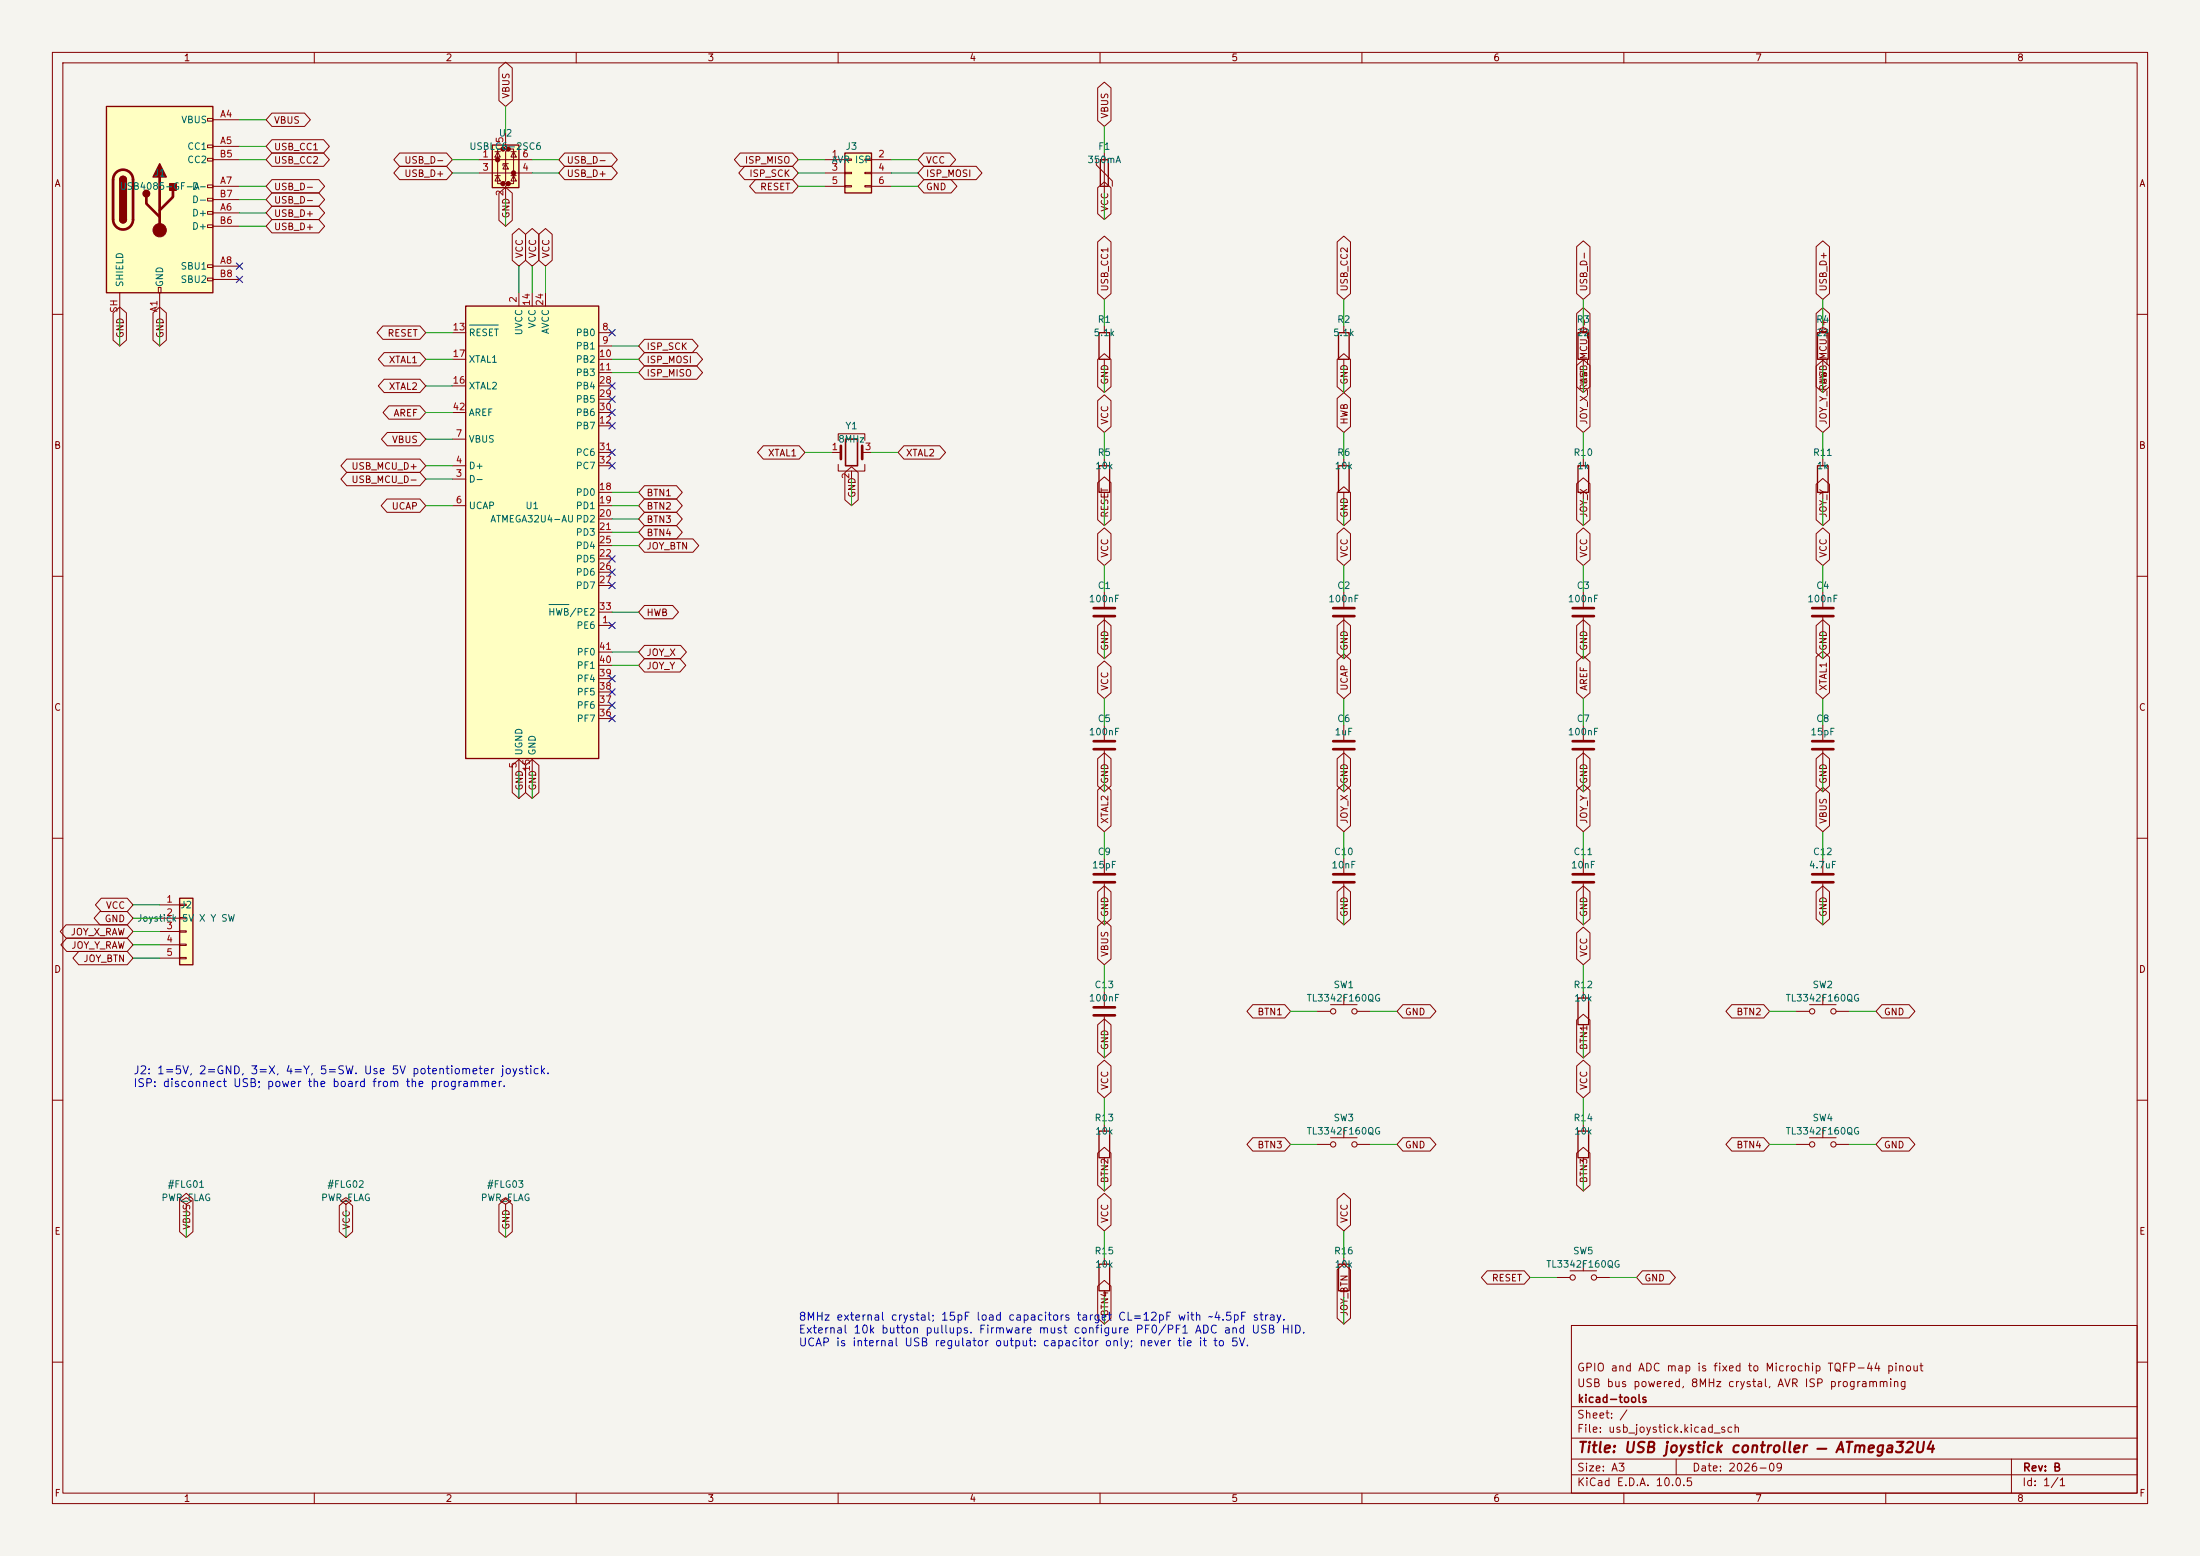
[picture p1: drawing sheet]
<svg xmlns="http://www.w3.org/2000/svg" width="420mm" height="297mm" viewBox="0 0 420 297" stroke-linecap="round" stroke-linejoin="round" font-family="sans-serif">
<path d="M0 0h420v297h-420z" fill="#f5f4ef" stroke="#f5f4ef" stroke-width=".19"/>
<g fill="none" stroke="#840000" stroke-width=".19">
<path d="M10 10h400v277h-400zM12 12h396v273h-396zM60 10v2M110 10v2M160 10v2M210 10v2M260 10v2M310 10v2M360 10v2M209.3 30.5v1l3 3v1.1M210.8 29.2v7.6M10 60h2"/>
<path d="M302.3 62.2v1.3M302.3 68.6v1.3M408 60h2M348 87.6v1.3M348 94v1.3M10 110h2M302.3 113v2.8M302.3 117.9v2.8M408 110h2M10 160h2M408 160h2M10 210h2"/>
<path d="M408 210h2M300 253h108v32h-108zM10 260h2M300 278.5h108M300 274.5h108M300 268.5h108M320 278.5v3M384 278.5v6.5M408 260h2M60 285v2M110 285v2M160 285v2"/>
<path d="M210 285v2M260 285v2M300 281.5h108M310 285v2M360 285v2"/>
</g>
<path d="M210.1 30.5h1.5v5.1h-1.5zM301.2 63.5h2.1v5.1h-2.1zM347 88.9h2v5.1h-2z" fill="none" stroke="#840000" stroke-width=".25"/>
<path d="M300.2 116.1h4.1M300.2 117.6h4.1" fill="none" stroke="#840000" stroke-width=".51"/>
<path d="M88.9 58.4h25.4v86.4h-25.4z" fill="#ffffc2"/>
<path d="M88.9 58.4h25.4v86.4h-25.4zM301.2 88.9h2.1v5.1h-2.1z" fill="none" stroke="#840000" stroke-width=".25"/>
<g fill="none" stroke="#840000" stroke-width=".19">
<path d="M99.1 55.9v2.5M101.6 55.9v2.5M104.1 55.9v2.5M86.4 63.5h2.5M86.4 68.6h2.5M86.4 73.7h2.5M86.4 78.7h2.5M114.3 63.5h2.5M114.3 66h2.5M114.3 68.6h2.5M114.3 71.1h2.5M114.3 73.7h2.5"/>
<path d="M114.3 76.2h2.5M114.3 78.7h2.5M86.4 91.4h2.5M86.4 88.9h2.5M86.4 96.5h2.5M86.4 83.8h2.5M114.3 88.9h2.5M114.3 96.5h2.5M114.3 81.3h2.5M114.3 94h2.5M114.3 99.1h2.5M114.3 86.4h2.5"/>
<path d="M302.3 87.6v1.3M302.3 94v1.3M114.3 119.4h2.5M114.3 101.6h2.5M114.3 106.7h2.5M114.3 104.1h2.5M114.3 109.2h2.5M114.3 111.8h2.5M114.3 116.8h2.5M114.3 137.2h2.5M114.3 134.6h2.5M114.3 132.1h2.5"/>
<path d="M114.3 129.5h2.5M114.3 127h2.5M114.3 124.5h2.5M99.1 144.8v2.5M101.6 144.8v2.5"/>
</g>
<path d="M89.6 62.1h5.5M104.8 115.4h3.8" fill="none" stroke="#006464" stroke-width=".19"/>
<path d="M161.3 29.2h5.1v7.6h-5.1z" fill="#ffffc2"/>
<path d="M161.3 29.2h5.1v7.6h-5.1zM347 63.5h2v5.1h-2z" fill="none" stroke="#840000" stroke-width=".25"/>
<g fill="none" stroke="#840000" stroke-width=".19">
<path d="M157.5 30.5h3.8M157.5 33h3.8M157.5 35.6h3.8M161.3 30.4h1.3v.2h-1.3zM161.3 32.9h1.3v.2h-1.3zM161.3 35.4h1.3v.3h-1.3zM165.1 30.4h1.3v.2h-1.3zM165.1 32.9h1.3v.2h-1.3zM165.1 35.4h1.3v.3h-1.3zM166.4 30.5h3.8M166.4 33h3.8M166.4 35.6h3.8"/>
<path d="M348 62.2v1.3M348 68.6v1.3M348 113v2.8M348 117.9v2.8M348 138.4v2.8M348 143.3v2.8M302.3 163.8v2.8M302.3 168.7v2.8"/>
</g>
<path d="M345.9 116.1h4.1M345.9 117.6h4.1M345.9 141.5h4.1M345.9 143h4.1M300.2 166.9h4.1M300.2 168.4h4.1" fill="none" stroke="#840000" stroke-width=".51"/>
<path d="M34.3 171.5h2.5v12.7h-2.5z" fill="#ffffc2"/>
<path d="M209.8 63.5h2v5.1h-2zM255.5 63.5h2.1v5.1h-2.1zM209.8 88.9h2v5.1h-2zM255.5 88.9h2.1v5.1h-2.1zM34.3 171.5h2.5v12.7h-2.5zM301.2 190.5h2.1v5.1h-2.1zM209.8 215.9h2v5.1h-2zM301.2 215.9h2.1v5.1h-2.1z" fill="none" stroke="#840000" stroke-width=".25"/>
<g fill="none" stroke="#840000" stroke-width=".19">
<path d="M210.8 62.2v1.3M210.8 68.6v1.3M256.5 62.2v1.3M256.5 68.6v1.3M158.7 86.4h1.8M160 84.1v-1.3h5.1v1.3M160 88.6v1.3h5.1v-1.3M162.6 89.9v1.5M164.6 86.4h1.8M210.8 87.6v1.3M210.8 94v1.3M256.5 87.6v1.3"/>
<path d="M256.5 94v1.3M210.8 113v2.8M210.8 117.9v2.8M256.5 113v2.8M256.5 117.9v2.8M210.8 138.4v2.8M256.5 138.4v2.8M302.3 138.4v2.8M210.8 143.3v2.8M256.5 143.3v2.8M302.3 143.3v2.8M30.5 172.7h3.8"/>
<path d="M30.5 175.3h3.8M30.5 177.8h3.8M34.3 172.6h1.3v.2h-1.3zM34.3 175.1h1.3v.3h-1.3zM34.3 177.7h1.3v.2h-1.3zM210.8 163.8v2.8M210.8 168.7v2.8M256.5 163.8v2.8M256.5 168.7v2.8M348 163.8v2.8M348 168.7v2.8M30.5 180.3h3.8"/>
<path d="M30.5 182.9h3.8M34.3 180.2h1.3v.3h-1.3zM34.3 182.8h1.3v.2h-1.3zM210.8 189.2v2.8M210.8 194.1v2.8M251.5 193h2.5M254 191.8h5.1M256.5 190v1.8M259.1 193h2.5M302.3 189.2v1.3M302.3 195.6v1.3M342.9 193h2.5"/>
<path d="M345.4 191.8h5.1M348 190v1.8M350.5 193h2.6M210.8 214.6v1.3M251.5 218.4h2.5M254 217.2h5.1M256.5 215.4v1.8M259.1 218.4h2.5M302.3 214.6v1.3M342.9 218.4h2.5M345.4 217.2h5.1M348 215.4v1.8"/>
<path d="M350.5 218.4h2.6M35.6 229.9l1-.7-1-.6-1.1 .6 1.1 .7v1.2M35.6 231.1h.1M66 229.9l1.1-.7-1.1-.6-1 .6 1 .7v1.2M66 231.1h.1M96.5 229.9l1-.7-1-.6-1 .6 1 .7v1.2M96.5 231.1h.1M210.8 221v1.2M302.3 221v1.2M297.2 243.8h2.5M299.7 242.6h5.1M302.3 240.8v1.8"/>
<path d="M304.8 243.8h2.5"/>
<circle cx="254.5" cy="193" r=".51"/>
<circle cx="258.6" cy="193" r=".51"/>
<circle cx="345.9" cy="193" r=".51"/>
<circle cx="350" cy="193" r=".51"/>
<circle cx="254.5" cy="218.4" r=".51"/>
<circle cx="258.6" cy="218.4" r=".51"/>
<circle cx="345.9" cy="218.4" r=".51"/>
<circle cx="350" cy="218.4" r=".51"/>
<circle cx="300.2" cy="243.8" r=".51"/>
<circle cx="304.3" cy="243.8" r=".51"/>
</g>
<g fill="none" stroke="#840000" stroke-width=".51">
<path d="M160.5 85.1v2.5M164.6 85.1v2.5M208.8 116.1h4.1M208.8 117.6h4.1M254.5 116.1h4.1M254.5 117.6h4.1M208.8 141.5h4.1M208.8 143h4.1M254.5 141.5h4.1M254.5 143h4.1M300.2 141.5h4.1M300.2 143h4.1"/>
<path d="M208.8 166.9h4.1M208.8 168.4h4.1M254.5 166.9h4.1M254.5 168.4h4.1M345.9 166.9h4.1M345.9 168.4h4.1M208.8 192.3h4.1M208.8 193.8h4.1"/>
</g>
<path d="M161.4 83.8h2.3v5.1h-2.3z" fill="none" stroke="#840000" stroke-width=".3"/>
<path d="M94 27.7h5.1v8.1h-5.1z" fill="#ffffc2"/>
<g fill="#840000" stroke="#840000" stroke-width=".51">
<circle cx="95" cy="30.5" r=".25"/>
<circle cx="96" cy="28.4" r=".25"/>
<circle cx="96" cy="35.1" r=".25"/>
<circle cx="97" cy="28.4" r=".25"/>
<circle cx="97" cy="35.1" r=".25"/>
<circle cx="98" cy="33" r=".25"/>
</g>
<g fill="none" stroke="#840000" stroke-width=".19">
<path d="M91.4 30.5h10.2M91.4 33h10.2M94.5 33.5h1M94.5 29h1M95 29l.5 1h-1zM95 33.5l.5 1h-1zM96 28.4h-1v6.7h1M96.5 25.4v2.5l-.5 .5h1l-.5 .6v5.5l-.5 .6h1l-.5 .5v2.5M96.5 31.2l.5 1.1h-1zM97 31.2h-1v.4M97 28.4h1v6.7h-1M97.5 33.5h1.1"/>
<path d="M97.5 29h1.1M98 29l.6 1h-1.1zM98 33.5l.6 1h-1.1zM256.5 240v1.3M256.5 246.4v1.2"/>
</g>
<path d="M94 27.7h5.1v8.1h-5.1zM255.5 241.3h2.1v5.1h-2.1z" fill="none" stroke="#840000" stroke-width=".25"/>
<path d="M20.3 20.3h20.3v35.6h-20.3z" fill="#ffffc2"/>
<g fill="none" stroke="#840000" stroke-width=".19">
<path d="M95.2 13l1.3-1.1 1.3 1.1v6.2l-1.3 1.1-1.3-1.1zM209.5 16.8l1.3-1.1 1.3 1.1v6.2l-1.3 1.1-1.3-1.1zM39.6 22.6h1v.5h-1zM39.6 27.7h1v.5h-1zM39.6 30.2h1v.5h-1zM39.6 35.3h1v.5h-1zM39.6 37.8h1v.6h-1zM40.6 22.9h5.1M40.6 27.9h5.1M40.6 35.6h5.1M40.6 30.5h5.1M40.6 38.1h5.1"/>
<path d="M51.9 21.6h6.2l1.2 1.3-1.2 1.2h-6.2l-1.1-1.2zM51.9 36.8h9l1.1 1.3-1.1 1.3h-9l-1.1-1.3zM51.9 29.2h9.9l1.1 1.3-1.1 1.3h-9.9l-1.1-1.3zM51.9 34.3h9l1.1 1.3-1.1 1.2h-9l-1.1-1.2zM51.9 39.4h9l1.1 1.2-1.1 1.3h-9l-1.1-1.3zM51.9 26.7h9.9l1.1 1.2-1.1 1.3h-9.9l-1.1-1.3zM76.3 29.2h8.9l1.2 1.3-1.2 1.3h-8.9l-1.1-1.3zM76.3 31.7h8.9l1.2 1.3-1.2 1.3h-8.9l-1.1-1.3zM95.2 36.9l1.3-1.1 1.3 1.1v5.2l-1.3 1.1-1.3-1.1zM107.8 31.7h8.9l1.2 1.3-1.2 1.3h-8.9l-1.1-1.3zM107.8 29.2h8.9l1.2 1.3-1.2 1.3h-8.9l-1.1-1.3zM141.3 29.2h10l1.1 1.3-1.1 1.3h-10l-1.1-1.3z"/>
<path d="M142.2 31.7h9.1l1.1 1.3-1.1 1.3h-9.1l-1.2-1.3zM144.2 34.3h7.1l1.1 1.3-1.1 1.2h-7.1l-1.1-1.2zM176.4 29.2h4.9l1.1 1.3-1.1 1.3h-4.9l-1.1-1.3zM176.4 31.7h10l1.1 1.3-1.1 1.3h-10l-1.1-1.3zM176.4 34.3h5.2l1.1 1.3-1.1 1.2h-5.2l-1.1-1.2zM209.5 35.8l1.3-1.1 1.3 1.1v5l-1.3 1.1-1.3-1.1zM21.6 59.7l1.3-1.1 1.2 1.1v5.2l-1.2 1.1-1.3-1.1zM22.9 55.9v5.1M29.2 59.7l1.3-1.1 1.3 1.1v5.2l-1.3 1.1-1.3-1.1zM30.2 54.9h.5v1h-.5zM30.5 55.9v5.1M39.6 40.4h1v.5h-1z"/>
<path d="M39.6 42.9h1v.5h-1zM39.6 50.5h1v.6h-1zM39.6 53.1h1v.5h-1zM40.6 40.6h5.1M40.6 50.8h5.1M40.6 43.2h5.1M40.6 53.3h5.1M51.9 41.9h9l1.1 1.3-1.1 1.3h-9l-1.1-1.3zM97.8 44.7l1.3-1.1 1.2 1.1v5l-1.2 1.1-1.3-1.1zM100.3 44.7l1.3-1.1 1.3 1.1v5l-1.3 1.1-1.3-1.1zM102.9 44.7l1.2-1.1 1.3 1.1v5l-1.3 1.1-1.2-1.1zM209.5 46.2l1.3-1.1 1.3 1.1v9.8l-1.3 1.2-1.3-1.2z"/>
<path d="M255.3 46.2l1.2-1.1 1.3 1.1v9.8l-1.3 1.2-1.2-1.2zM301 59.8l1.3-1.1 1.2 1.1v14l-1.2 1.1-1.3-1.1zM301 47.1l1.3-1.1 1.2 1.1v8.9l-1.2 1.2-1.3-1.2zM346.7 47.1l1.3-1.1 1.3 1.1v8.9l-1.3 1.2-1.3-1.2zM346.7 59.8l1.3-1.1 1.3 1.1v14l-1.3 1.1-1.3-1.1zM73.1 62.2h7.1l1.1 1.3-1.1 1.3h-7.1l-1.1-1.3zM73.3 67.3h6.9l1.1 1.3-1.1 1.3h-6.9l-1.1-1.3zM73.3 72.4h6.9l1.1 1.3-1.1 1.2h-6.9l-1.1-1.2zM74.2 77.5h6l1.1 1.2-1.1 1.3h-6l-1.1-1.3zM123 64.8h9.2l1.1 1.2-1.1 1.3h-9.2l-1.1-1.3zM123 67.3h10l1.1 1.3-1.1 1.3h-10l-1.1-1.3zM123 69.8h10l1.1 1.3-1.1 1.3h-10l-1.1-1.3z"/>
<path d="M209.5 76.5l1.3-1.1 1.3 1.1v4.9l-1.3 1.2-1.3-1.2zM209.5 68.6l1.3-1.1 1.3 1.1v5.2l-1.3 1.1-1.3-1.1zM255.3 76.1l1.2-1.2 1.3 1.2v5.3l-1.3 1.2-1.2-1.2zM255.3 68.6l1.2-1.1 1.3 1.1v5.2l-1.3 1.1-1.2-1.1zM301 69.8l1.3-1.1 1.2 1.1v11.6l-1.2 1.2-1.3-1.2zM346.7 69.9l1.3-1.1 1.3 1.1v11.5l-1.3 1.2-1.3-1.2zM66.2 90.2h14l1.1 1.2-1.1 1.3h-14l-1.1-1.3zM66.2 87.6h14l1.1 1.3-1.1 1.3h-14l-1.1-1.3zM73.9 95.2h6.3l1.1 1.3-1.1 1.3h-6.3l-1.1-1.3zM73.9 82.5h6.3l1.1 1.3-1.1 1.3h-6.3l-1.1-1.3zM123 92.7h6.1l1.2 1.3-1.2 1.3h-6.1l-1.1-1.3zM123 95.2h6.1l1.2 1.3-1.2 1.3h-6.1l-1.1-1.3z"/>
<path d="M123 97.8h6.1l1.2 1.3-1.2 1.2h-6.1l-1.1-1.2zM145.7 85.1h6.9l1.1 1.3-1.1 1.2h-6.9l-1.1-1.2zM161.3 90.2l1.3-1.1 1.2 1.1v5.2l-1.2 1.1-1.3-1.1zM172.6 85.1h6.8l1.1 1.3-1.1 1.2h-6.8l-1.2-1.2zM209.5 92.1l1.3-1.1 1.3 1.1v7.1l-1.3 1.1-1.3-1.1zM255.3 94l1.2-1.1 1.3 1.1v5.2l-1.3 1.1-1.2-1.1zM301 92.3l1.3-1.1 1.2 1.1v6.9l-1.2 1.1-1.3-1.1zM346.7 92.4l1.3-1.1 1.3 1.1v6.8l-1.3 1.1-1.3-1.1zM123 115.6h5.4l1.1 1.2-1.1 1.3h-5.4l-1.1-1.3zM123 100.3h6.1l1.2 1.3-1.2 1.3h-6.1l-1.1-1.3zM123 102.9h9.3l1.1 1.2-1.1 1.3h-9.3l-1.1-1.3zM209.5 119.4l1.3-1.1 1.3 1.1v5.2l-1.3 1.1-1.3-1.1z"/>
<path d="M209.5 101.9l1.3-1.1 1.3 1.1v4.9l-1.3 1.2-1.3-1.2zM255.3 119.4l1.2-1.1 1.3 1.1v5.2l-1.3 1.1-1.2-1.1zM255.3 101.9l1.2-1.1 1.3 1.1v4.9l-1.3 1.2-1.2-1.2zM301 119.4l1.3-1.1 1.2 1.1v5.2l-1.2 1.1-1.3-1.1zM301 101.9l1.3-1.1 1.2 1.1v4.9l-1.2 1.2-1.3-1.2zM346.7 119.4l1.3-1.1 1.3 1.1v5.2l-1.3 1.1-1.3-1.1zM346.7 101.9l1.3-1.1 1.3 1.1v4.9l-1.3 1.2-1.3-1.2zM123 125.7h6.8l1.1 1.3-1.1 1.3h-6.8l-1.1-1.3zM123 123.2h6.9l1.1 1.3-1.1 1.2h-6.9l-1.1-1.2zM209.5 127.3l1.3-1.1 1.3 1.1v4.9l-1.3 1.2-1.3-1.2zM255.3 125.9l1.2-1.1 1.3 1.1v6.3l-1.3 1.2-1.2-1.2zM301 126.3l1.3-1.1 1.2 1.1v5.9l-1.2 1.2-1.3-1.2z"/>
<path d="M346.7 125.4l1.3-1.1 1.3 1.1v6.8l-1.3 1.2-1.3-1.2zM97.8 146.1l1.3-1.1 1.2 1.1v5.2l-1.2 1.1-1.3-1.1zM100.3 146.1l1.3-1.1 1.3 1.1v5.2l-1.3 1.1-1.3-1.1zM209.5 144.8l1.3-1.1 1.3 1.1v5.2l-1.3 1.1-1.3-1.1zM209.5 150.8l1.3-1.1 1.3 1.1v6.8l-1.3 1.2-1.3-1.2zM255.3 144.8l1.2-1.1 1.3 1.1v5.2l-1.3 1.1-1.2-1.1zM255.3 150.7l1.2-1.1 1.3 1.1v6.9l-1.3 1.2-1.2-1.2zM301 144.8l1.3-1.1 1.2 1.1v5.2l-1.2 1.1-1.3-1.1zM301 150.9l1.3-1.1 1.2 1.1v6.7l-1.2 1.2-1.3-1.2zM346.7 151.4l1.3-1.1 1.3 1.1v6.2l-1.3 1.2-1.3-1.2zM346.7 144.8l1.3-1.1 1.3 1.1v5.2l-1.3 1.1-1.3-1.1zM12.6 176.5h11.7l1.1 1.3-1.1 1.3h-11.7l-1.1-1.3z"/>
<path d="M12.7 179.1h11.6l1.1 1.2-1.1 1.3h-11.6l-1.1-1.3zM19.1 174h5.2l1.1 1.3-1.1 1.2h-5.2l-1.1-1.2zM19.3 171.4h5l1.1 1.3-1.1 1.3h-5l-1.1-1.3zM209.5 176.8l1.3-1.1 1.3 1.1v6.2l-1.3 1.2-1.3-1.2zM209.5 170.2l1.3-1.1 1.3 1.1v5.2l-1.3 1.1-1.3-1.1zM255.3 170.2l1.2-1.1 1.3 1.1v5.2l-1.3 1.1-1.2-1.1zM301 178.1l1.3-1.1 1.2 1.1v4.9l-1.2 1.2-1.3-1.2zM301 170.2l1.3-1.1 1.2 1.1v5.2l-1.2 1.1-1.3-1.1zM346.7 170.2l1.3-1.1 1.3 1.1v5.2l-1.3 1.1-1.3-1.1zM15 181.6h9.3l1.1 1.3-1.1 1.3h-9.3l-1.1-1.3zM209.5 195.6l1.3-1.1 1.3 1.1v5.2l-1.3 1.1-1.3-1.1zM239.2 191.8h6.1l1.1 1.2-1.1 1.3h-6.1l-1.2-1.3z"/>
<path d="M267.8 191.8h5.2l1.1 1.2-1.1 1.3h-5.2l-1.1-1.3zM301 194.7l1.3-1.1 1.2 1.1v6.1l-1.2 1.1-1.3-1.1zM330.6 191.8h6.1l1.1 1.2-1.1 1.3h-6.1l-1.1-1.3zM359.3 191.8h5.2l1.1 1.2-1.1 1.3h-5.2l-1.2-1.3zM209.5 203.5l1.3-1.1 1.3 1.1v4.9l-1.3 1.2-1.3-1.2zM239.2 217.2h6.1l1.1 1.2-1.1 1.3h-6.1l-1.2-1.3zM267.8 217.2h5.2l1.1 1.2-1.1 1.3h-5.2l-1.1-1.3zM301 203.5l1.3-1.1 1.2 1.1v4.9l-1.2 1.2-1.3-1.2zM330.6 217.2h6.1l1.1 1.2-1.1 1.3h-6.1l-1.1-1.3zM359.3 217.2h5.2l1.1 1.2-1.1 1.3h-5.2l-1.2-1.3zM34.3 228.9l1.3-1.1 1.2 1.1v6.2l-1.2 1.1-1.3-1.1zM64.8 230.1l1.2-1.1 1.3 1.1v5l-1.3 1.1-1.2-1.1z"/>
<path d="M95.2 229.9l1.3-1.1 1.3 1.1v5.2l-1.3 1.1-1.3-1.1zM209.5 228.9l1.3-1.1 1.3 1.1v4.9l-1.3 1.1-1.3-1.1zM209.5 220.1l1.3-1.1 1.3 1.1v6.1l-1.3 1.1-1.3-1.1zM255.3 228.9l1.2-1.1 1.3 1.1v4.9l-1.3 1.1-1.2-1.1zM301 220.1l1.3-1.1 1.2 1.1v6.1l-1.2 1.1-1.3-1.1zM209.5 245.5l1.3-1.1 1.3 1.1v6.1l-1.3 1.1-1.3-1.1zM210.8 240v1.3M210.8 246.4v1.2M255.3 242.4l1.2-1.1 1.3 1.1v9.2l-1.3 1.1-1.2-1.1zM283.9 242.6h7.1l1.1 1.2-1.1 1.3h-7.1l-1.1-1.3zM313.5 242.6h5.2l1.1 1.2-1.1 1.3h-5.2l-1.1-1.3z"/>
</g>
<path d="M20.3 20.3h20.3v35.6h-20.3zM22.9 34.3a.64 .64 0 0 1 .6-.6 .64 .64 0 0 1 .6 .6M22.9 41.9a.64 .64 0 0 0 .6 .6 .64 .64 0 0 0 .6-.6M209.8 241.3h2v5.1h-2z" fill="none" stroke="#840000" stroke-width=".25"/>
<path d="M22.1 33a1.9 1.9 0 0 1 2.1-.5 1.9 1.9 0 0 1 1.2 1.8v7.6a1.91 1.91 0 0 1-1.9 1.9 1.91 1.91 0 0 1-1.9-1.9v-7.8l.2-.6zM27.9 37.6v1.3l2.6 2.5M30.5 33.8v10.1M33 36.3v1.3l-2.5 2.5" fill="none" stroke="#840000" stroke-width=".51"/>
<g fill="#840000" stroke="#840000" stroke-width=".25">
<path d="M22.9 34.3h1.2v7.6h-1.2z"/>
<path d="M23 33.8a.64 .64 0 0 1 .7-.1 .64 .64 0 0 1 .4 .6h-1.2z"/>
<path d="M22.9 41.9h1.2a.64 .64 0 0 1-.6 .6 .64 .64 0 0 1-.6-.6z"/>
<path d="M30.5 31.2l1.2 2.6h-2.5z"/>
<path d="M32.4 35.1h1.3v1.2h-1.3z"/>
<circle cx="27.9" cy="37" r=".63"/>
</g>
<circle cx="30.5" cy="43.9" r="1.27" fill="#840000" stroke="#840000" stroke-width=".19"/>
<g fill="none" stroke="#009600" stroke-width=".19">
<path d="M45.7 35.6h5.1M45.7 30.5h5.1M45.7 22.9h5.1M45.7 38.1h5.1M45.7 27.9h5.1M86.4 33h5M86.4 30.5h5M96.5 20.3v5.1M96.5 38.1v5.1M101.6 33h5.1M101.6 30.5h5.1M152.4 33h5.1"/>
<path d="M152.4 35.6h5.1M152.4 30.5h5.1M170.2 33h5.1M170.2 35.6h5.1M170.2 30.5h5.1M210.8 24.1v5.1M210.8 36.8v5.1M45.7 43.2h5.1M45.7 40.6h5.1M99.1 50.8v5.1M101.6 50.8v5.1M104.1 50.8v5.1"/>
<path d="M210.8 57.2v5M256.5 57.2v5M302.3 57.2v5M348 57.2v5M22.9 61v5M30.5 61v5M81.3 68.6h5.1M81.3 73.7h5.1M81.3 78.7h5.1M81.3 63.5h5.1M116.8 66h5.1M116.8 68.6h5.1"/>
<path d="M116.8 71.1h5.1M210.8 69.9v5M256.5 69.9v5M302.3 69.9v5M348 69.9v5M81.3 83.8h5.1M81.3 88.9h5.1M81.3 91.4h5.1M81.3 96.5h5.1M116.8 96.5h5.1M116.8 94h5.1M116.8 99.1h5.1"/>
<path d="M153.7 86.4h5M162.6 91.4v5.1M166.4 86.4h5M210.8 82.6v5M210.8 95.3v5M256.5 82.6v5M256.5 95.3v5M302.3 82.6v5M302.3 95.3v5M348 82.6v5M348 95.3v5M116.8 116.8h5.1"/>
<path d="M116.8 101.6h5.1M116.8 104.1h5.1M210.8 108v5M256.5 108v5M302.3 108v5M348 108v5M116.8 127h5.1M116.8 124.5h5.1M210.8 120.7v5M210.8 133.4v5M256.5 120.7v5M256.5 133.4v5"/>
<path d="M302.3 120.7v5M302.3 133.4v5M348 120.7v5M348 133.4v5M99.1 147.3v5.1M101.6 147.3v5.1M210.8 146.1v5M210.8 158.8v5M256.5 146.1v5M256.5 158.8v5M302.3 146.1v5M302.3 158.8v5"/>
<path d="M348 146.1v5M348 158.8v5M25.4 172.7h5.1M25.4 175.3h5.1M25.4 177.8h5.1M210.8 171.5v5M256.5 171.5v5M302.3 171.5v5M348 171.5v5M25.4 182.9h5.1M25.4 180.3h5.1M210.8 184.2v5"/>
<path d="M210.8 196.9v5M246.4 193h5.1M261.6 193h5.1M302.3 184.2v5M302.3 196.9v5M337.8 193h5.1M353.1 193h5M210.8 209.6v5M246.4 218.4h5.1M261.6 218.4h5.1M302.3 209.6v5M337.8 218.4h5.1"/>
<path d="M353.1 218.4h5M35.6 231.1v5.1M66 231.1v5.1M96.5 231.1v5.1M210.8 222.2v5.1M210.8 234.9v5.1M256.5 234.9v5.1M302.3 222.2v5.1M210.8 247.6v5.1M256.5 247.6v5.1M292.1 243.8h5.1M307.3 243.8h5.1"/>
</g>
<g fill="none" stroke="#000084" stroke-width=".19">
<path d="M45.1 50.2l1.2 1.2M45.1 52.7l1.2 1.2M46.3 50.2l-1.2 1.2M46.3 52.7l-1.2 1.2M116.2 62.9l1.2 1.2M116.2 73.1l1.2 1.2M116.2 75.6l1.2 1.2M116.2 78.1l1.2 1.2M117.4 62.9l-1.2 1.2M117.4 73.1l-1.2 1.2M117.4 75.6l-1.2 1.2M117.4 78.1l-1.2 1.2"/>
<path d="M116.2 85.8l1.2 1.2M116.2 80.7l1.2 1.2M116.2 88.3l1.2 1.2M117.4 85.8l-1.2 1.2M117.4 80.7l-1.2 1.2M117.4 88.3l-1.2 1.2M116.2 118.8l1.2 1.2M116.2 106.1l1.2 1.2M116.2 108.6l1.2 1.2M116.2 111.2l1.2 1.2M117.4 118.8l-1.2 1.2M117.4 106.1l-1.2 1.2"/>
<path d="M117.4 108.6l-1.2 1.2M117.4 111.2l-1.2 1.2M116.2 128.9l1.2 1.2M116.2 131.5l1.2 1.2M116.2 134l1.2 1.2M116.2 136.6l1.2 1.2M117.4 128.9l-1.2 1.2M117.4 131.5l-1.2 1.2M117.4 134l-1.2 1.2M117.4 136.6l-1.2 1.2"/>
</g>
<text font-size="2" fill="#840000" x="301" y="277.8">Title: USB joystick controller — ATmega32U4</text>
<g font-size="1.5" fill="#0000c2">
<text x="25.3" y="205.4">J2: 1=5V, 2=GND, 3=X, 4=Y, 5=SW. Use 5V potentiometer joystick.</text>
<text x="25.3" y="207.9">ISP: disconnect USB; power the board from the programmer.</text>
<text x="152.3" y="252.5">8MHz external crystal; 15pF load capacitors target CL=12pF with ~4.5pF stray.</text>
<text x="152.3" y="254.9">External 10k button pullups. Firmware must configure PF0/PF1 ADC and USB HID.</text>
<text x="152.3" y="257.4">UCAP is internal USB regulator output: capacitor only; never tie it to 5V.</text>
</g>
<g font-size="1.5" fill="#840000">
<text x="300.9" y="262.1">GPIO and ADC map is fixed to Microchip TQFP-44 pinout</text>
<text x="300.9" y="265.1">USB bus powered, 8MHz crystal, AVR ISP programming</text>
<text x="301" y="268.1">kicad-tools</text>
<text x="300.9" y="273.8">File: usb_joystick.kicad_sch</text>
<text x="300.9" y="271.1">Sheet: /</text>
<text x="300.9" y="281.2">Size: A3</text>
<text x="322.9" y="281.2">Date: 2026-09</text>
<text x="386" y="281.2">Rev: B</text>
<text x="300.9" y="284">KiCad E.D.A. 10.0.5</text>
<text x="385.9" y="284">Id: 1/1</text>
</g>
<g font-size="1.3" fill="#840000">
<text x="35" y="12">1</text>
<text x="85" y="12">2</text>
<text x="135" y="12">3</text>
<text x="185" y="12">4</text>
<text x="235" y="12">5</text>
<text x="285" y="12">6</text>
<text x="335" y="12">7</text>
<text x="385" y="12">8</text>
<text x="52.2" y="23.9">VBUS</text>
<text x="97.6" y="18.9" transform="rotate(-90 97.6 18.9)">VBUS</text>
<text x="211.9" y="22.7" transform="rotate(-90 211.9 22.7)">VBUS</text>
<text x="52.2" y="29">USB_CC1</text>
<text x="10.3" y="36">A</text>
<text x="52.2" y="31.5">USB_CC2</text>
<text x="77.1" y="31.5">USB_D-</text>
<text x="77.1" y="34.1">USB_D+</text>
<text x="108.1" y="34.1">USB_D+</text>
<text x="108.1" y="31.5">USB_D-</text>
<text x="142.1" y="31.5">ISP_MISO</text>
<text x="142.9" y="34.1">ISP_SCK</text>
<text x="176.7" y="31.5">VCC</text>
<text x="176.7" y="34.1">ISP_MOSI</text>
<text x="408.3" y="36">A</text>
<text x="52.2" y="39.2">USB_D-</text>
<text x="52.2" y="36.6">USB_D-</text>
<text x="52.2" y="41.7">USB_D+</text>
<text x="97.6" y="41.8" transform="rotate(-90 97.6 41.8)">GND</text>
<text x="145" y="36.6">RESET</text>
<text x="176.7" y="36.6">GND</text>
<text x="211.9" y="40.5" transform="rotate(-90 211.9 40.5)">VCC</text>
<text x="52.2" y="44.2">USB_D+</text>
<text x="100.1" y="49.4" transform="rotate(-90 100.1 49.4)">VCC</text>
<text x="102.7" y="49.4" transform="rotate(-90 102.7 49.4)">VCC</text>
<text x="105.2" y="49.4" transform="rotate(-90 105.2 49.4)">VCC</text>
<text x="211.9" y="55.7" transform="rotate(-90 211.9 55.7)">USB_CC1</text>
<text x="257.6" y="55.7" transform="rotate(-90 257.6 55.7)">USB_CC2</text>
<text x="303.3" y="55.7" transform="rotate(-90 303.3 55.7)">USB_D-</text>
<text x="349" y="55.7" transform="rotate(-90 349 55.7)">USB_D+</text>
<text x="23.9" y="64.6" transform="rotate(-90 23.9 64.6)">GND</text>
<text x="31.5" y="64.6" transform="rotate(-90 31.5 64.6)">GND</text>
<text x="73.9" y="64.6">RESET</text>
<text x="74.1" y="69.6">XTAL1</text>
<text x="123.3" y="67.1">ISP_SCK</text>
<text x="123.3" y="69.6">ISP_MOSI</text>
<text x="74.1" y="74.7">XTAL2</text>
<text x="123.3" y="72.2">ISP_MISO</text>
<text x="211.9" y="73.5" transform="rotate(-90 211.9 73.5)">GND</text>
<text x="257.6" y="73.5" transform="rotate(-90 257.6 73.5)">GND</text>
<text x="303.3" y="73.5" transform="rotate(-90 303.3 73.5)">USB_MCU_D-</text>
<text x="349" y="73.5" transform="rotate(-90 349 73.5)">USB_MCU_D+</text>
<text x="75" y="79.8">AREF</text>
<text x="211.9" y="81.1" transform="rotate(-90 211.9 81.1)">VCC</text>
<text x="257.6" y="81.1" transform="rotate(-90 257.6 81.1)">HWB</text>
<text x="303.3" y="81.1" transform="rotate(-90 303.3 81.1)">JOY_X_RAW</text>
<text x="349" y="81.1" transform="rotate(-90 349 81.1)">JOY_Y_RAW</text>
<text x="10.2" y="86">B</text>
<text x="67" y="90">USB_MCU_D+</text>
<text x="74.7" y="84.9">VBUS</text>
<text x="146.5" y="87.4">XTAL1</text>
<text x="172.9" y="87.4">XTAL2</text>
<text x="408.2" y="86">B</text>
<text x="67" y="92.5">USB_MCU_D-</text>
<text x="123.3" y="95">BTN1</text>
<text x="163.6" y="95.1" transform="rotate(-90 163.6 95.1)">GND</text>
<text x="74.7" y="97.6">UCAP</text>
<text x="123.3" y="97.6">BTN2</text>
<text x="123.3" y="100.1">BTN3</text>
<text x="211.9" y="98.9" transform="rotate(-90 211.9 98.9)">RESET</text>
<text x="257.6" y="98.9" transform="rotate(-90 257.6 98.9)">GND</text>
<text x="303.3" y="98.9" transform="rotate(-90 303.3 98.9)">JOY_X</text>
<text x="349" y="98.9" transform="rotate(-90 349 98.9)">JOY_Y</text>
<text x="123.3" y="102.7">BTN4</text>
<text x="123.3" y="105.2">JOY_BTN</text>
<text x="211.9" y="106.5" transform="rotate(-90 211.9 106.5)">VCC</text>
<text x="257.6" y="106.5" transform="rotate(-90 257.6 106.5)">VCC</text>
<text x="303.3" y="106.5" transform="rotate(-90 303.3 106.5)">VCC</text>
<text x="349" y="106.5" transform="rotate(-90 349 106.5)">VCC</text>
<text x="123.3" y="117.9">HWB</text>
<text x="123.3" y="125.5">JOY_X</text>
<text x="211.9" y="124.3" transform="rotate(-90 211.9 124.3)">GND</text>
<text x="257.6" y="124.3" transform="rotate(-90 257.6 124.3)">GND</text>
<text x="303.3" y="124.3" transform="rotate(-90 303.3 124.3)">GND</text>
<text x="349" y="124.3" transform="rotate(-90 349 124.3)">GND</text>
<text x="123.3" y="128.1">JOY_Y</text>
<text x="211.9" y="131.9" transform="rotate(-90 211.9 131.9)">VCC</text>
<text x="257.6" y="131.9" transform="rotate(-90 257.6 131.9)">UCAP</text>
<text x="303.3" y="131.9" transform="rotate(-90 303.3 131.9)">AREF</text>
<text x="349" y="131.9" transform="rotate(-90 349 131.9)">XTAL1</text>
<text x="10.2" y="136">C</text>
<text x="408.2" y="136">C</text>
<text x="211.9" y="149.7" transform="rotate(-90 211.9 149.7)">GND</text>
<text x="257.6" y="149.7" transform="rotate(-90 257.6 149.7)">GND</text>
<text x="303.3" y="149.7" transform="rotate(-90 303.3 149.7)">GND</text>
<text x="349" y="149.7" transform="rotate(-90 349 149.7)">GND</text>
<text x="100.1" y="151" transform="rotate(-90 100.1 151)">GND</text>
<text x="102.7" y="151" transform="rotate(-90 102.7 151)">GND</text>
<text x="211.9" y="157.3" transform="rotate(-90 211.9 157.3)">XTAL2</text>
<text x="257.6" y="157.3" transform="rotate(-90 257.6 157.3)">JOY_X</text>
<text x="303.3" y="157.3" transform="rotate(-90 303.3 157.3)">JOY_Y</text>
<text x="349" y="157.3" transform="rotate(-90 349 157.3)">VBUS</text>
<text x="20.1" y="173.8">VCC</text>
<text x="13.4" y="178.9">JOY_X_RAW</text>
<text x="19.9" y="176.3">GND</text>
<text x="211.9" y="175.1" transform="rotate(-90 211.9 175.1)">GND</text>
<text x="257.6" y="175.1" transform="rotate(-90 257.6 175.1)">GND</text>
<text x="303.3" y="175.1" transform="rotate(-90 303.3 175.1)">GND</text>
<text x="349" y="175.1" transform="rotate(-90 349 175.1)">GND</text>
<text x="10.2" y="186">D</text>
<text x="13.5" y="181.4">JOY_Y_RAW</text>
<text x="15.8" y="183.9">JOY_BTN</text>
<text x="211.9" y="182.7" transform="rotate(-90 211.9 182.7)">VBUS</text>
<text x="303.3" y="182.7" transform="rotate(-90 303.3 182.7)">VCC</text>
<text x="408.2" y="186">D</text>
<text x="239.9" y="194.1">BTN1</text>
<text x="268.1" y="194.1">GND</text>
<text x="331.4" y="194.1">BTN2</text>
<text x="359.5" y="194.1">GND</text>
<text x="211.9" y="200.5" transform="rotate(-90 211.9 200.5)">GND</text>
<text x="303.3" y="200.5" transform="rotate(-90 303.3 200.5)">BTN1</text>
<text x="211.9" y="208.1" transform="rotate(-90 211.9 208.1)">VCC</text>
<text x="303.3" y="208.1" transform="rotate(-90 303.3 208.1)">VCC</text>
<text x="239.9" y="219.5">BTN3</text>
<text x="268.1" y="219.5">GND</text>
<text x="331.4" y="219.5">BTN4</text>
<text x="359.5" y="219.5">GND</text>
<text x="211.9" y="225.9" transform="rotate(-90 211.9 225.9)">BTN2</text>
<text x="303.3" y="225.9" transform="rotate(-90 303.3 225.9)">BTN3</text>
<text x="211.9" y="233.5" transform="rotate(-90 211.9 233.5)">VCC</text>
<text x="257.6" y="233.5" transform="rotate(-90 257.6 233.5)">VCC</text>
<text x="10.3" y="236">E</text>
<text x="36.6" y="234.8" transform="rotate(-90 36.6 234.8)">VBUS</text>
<text x="67.1" y="234.8" transform="rotate(-90 67.1 234.8)">VCC</text>
<text x="97.6" y="234.8" transform="rotate(-90 97.6 234.8)">GND</text>
<text x="408.3" y="236">E</text>
<text x="284.7" y="244.9">RESET</text>
<text x="313.8" y="244.9">GND</text>
<text x="211.9" y="251.3" transform="rotate(-90 211.9 251.3)">BTN4</text>
<text x="257.6" y="251.3" transform="rotate(-90 257.6 251.3)">JOY_BTN</text>
<text x="10.3" y="286">F</text>
<text x="35" y="287">1</text>
<text x="85" y="287">2</text>
<text x="135" y="287">3</text>
<text x="185" y="287">4</text>
<text x="235" y="287">5</text>
<text x="285" y="287">6</text>
<text x="335" y="287">7</text>
<text x="385" y="287">8</text>
<text x="408.3" y="286">F</text>
</g>
<g font-size="1.3" fill="#006464">
<text x="34.5" y="23.8">VBUS</text>
<text x="35.6" y="28.9">CC1</text>
<text x="89.5" y="28.9">USBLC6-2SC6</text>
<text x="95.1" y="26.4">U2</text>
<text x="161.3" y="28.9">J3</text>
<text x="209.5" y="28.9">F1</text>
<text x="29.3" y="34">J1</text>
<text x="35.6" y="31.4">CC2</text>
<text x="158.7" y="31.4">AVR ISP</text>
<text x="207.5" y="31.4">350mA</text>
<text x="22.7" y="36.5">USB4085-GF-A</text>
<text x="36.6" y="41.6">D+</text>
<text x="36.6" y="36.5">D-</text>
<text x="36.6" y="39.1">D-</text>
<text x="36.6" y="44.1">D+</text>
<text x="34.4" y="51.8">SBU1</text>
<text x="23.8" y="54.9" transform="rotate(-90 23.8 54.9)">SHIELD</text>
<text x="31.4" y="54.9" transform="rotate(-90 31.4 54.9)">GND</text>
<text x="34.4" y="54.3">SBU2</text>
<text x="89.4" y="64.5">RESET</text>
<text x="100" y="64.1" transform="rotate(-90 100 64.1)">UVCC</text>
<text x="102.6" y="62.8" transform="rotate(-90 102.6 62.8)">VCC</text>
<text x="105.1" y="63.9" transform="rotate(-90 105.1 63.9)">AVCC</text>
<text x="109.8" y="64.5">PB0</text>
<text x="208.7" y="64.5">5.1k</text>
<text x="209.5" y="61.9">R1</text>
<text x="254.4" y="64.5">5.1k</text>
<text x="255.2" y="61.9">R2</text>
<text x="300.9" y="61.9">R3</text>
<text x="300.9" y="64.5">22</text>
<text x="346.6" y="61.9">R4</text>
<text x="346.6" y="64.5">22</text>
<text x="89.4" y="69.5">XTAL1</text>
<text x="109.8" y="67">PB1</text>
<text x="109.8" y="69.5">PB2</text>
<text x="89.4" y="74.6">XTAL2</text>
<text x="109.8" y="72.1">PB3</text>
<text x="109.8" y="74.6">PB4</text>
<text x="109.8" y="77.2">PB5</text>
<text x="89.4" y="79.7">AREF</text>
<text x="109.8" y="82.2">PB7</text>
<text x="109.8" y="79.7">PB6</text>
<text x="161.3" y="82.2">Y1</text>
<text x="89.4" y="89.9">D+</text>
<text x="89.4" y="84.8">VBUS</text>
<text x="109.8" y="87.3">PC6</text>
<text x="109.8" y="89.9">PC7</text>
<text x="159.9" y="84.8">8MHz</text>
<text x="209" y="89.9">10k</text>
<text x="209.5" y="87.3">R5</text>
<text x="254.7" y="89.9">10k</text>
<text x="255.2" y="87.3">R6</text>
<text x="300.3" y="87.3">R10</text>
<text x="301" y="89.9">1k</text>
<text x="346" y="87.3">R11</text>
<text x="346.7" y="89.9">1k</text>
<text x="89.4" y="92.4">D-</text>
<text x="109.8" y="94.9">PD0</text>
<text x="89.4" y="97.5">UCAP</text>
<text x="93.5" y="100">ATMEGA32U4-AUPD2</text>
<text x="100.2" y="97.5">U1</text>
<text x="109.8" y="97.5">PD1</text>
<text x="109.8" y="102.6">PD3</text>
<text x="109.8" y="107.6">PD5</text>
<text x="109.8" y="105.1">PD4</text>
<text x="109.8" y="110.2">PD6</text>
<text x="109.8" y="112.7">PD7</text>
<text x="209.5" y="112.7">C1</text>
<text x="255.2" y="112.7">C2</text>
<text x="300.9" y="112.7">C3</text>
<text x="346.6" y="112.7">C4</text>
<text x="104.6" y="117.8">HWB/PE2</text>
<text x="207.8" y="115.3">100nF</text>
<text x="253.5" y="115.3">100nF</text>
<text x="299.2" y="115.3">100nF</text>
<text x="344.9" y="115.3">100nF</text>
<text x="109.9" y="120.3">PE6</text>
<text x="110" y="125.4">PF0</text>
<text x="110" y="130.5">PF4</text>
<text x="110" y="128">PF1</text>
<text x="110" y="135.6">PF6</text>
<text x="110" y="133">PF5</text>
<text x="110" y="138.1">PF7</text>
<text x="207.8" y="140.7">100nF</text>
<text x="209.5" y="138.1">C5</text>
<text x="254.7" y="140.7">1uF</text>
<text x="255.2" y="138.1">C6</text>
<text x="299.2" y="140.7">100nF</text>
<text x="300.9" y="138.1">C7</text>
<text x="345.5" y="140.7">15pF</text>
<text x="346.6" y="138.1">C8</text>
<text x="100" y="144.3" transform="rotate(-90 100 144.3)">UGND</text>
<text x="102.6" y="144.3" transform="rotate(-90 102.6 144.3)">GND</text>
<text x="208.4" y="166.1">15pF</text>
<text x="209.5" y="163.5">C9</text>
<text x="254.1" y="166.1">10nF</text>
<text x="254.6" y="163.5">C10</text>
<text x="299.8" y="166.1">10nF</text>
<text x="300.3" y="163.5">C11</text>
<text x="345.2" y="166.1">4.7uF</text>
<text x="346" y="163.5">C12</text>
<text x="34.3" y="173.7">J2</text>
<text x="26.1" y="176.2">Joystick</text>
<text x="34.6" y="176.2">5V</text>
<text x="37.9" y="176.2">X Y SW</text>
<text x="207.8" y="191.5">100nF</text>
<text x="208.8" y="188.9">C13</text>
<text x="249.3" y="191.5">TL3342F160QG</text>
<text x="254.5" y="188.9">SW1</text>
<text x="300.3" y="188.9">R12</text>
<text x="300.4" y="191.5">10k</text>
<text x="340.8" y="191.5">TL3342F160QG</text>
<text x="345.9" y="188.9">SW2</text>
<text x="208.8" y="214.3">R13</text>
<text x="254.5" y="214.3">SW3</text>
<text x="300.3" y="214.3">R14</text>
<text x="345.9" y="214.3">SW4</text>
<text x="209" y="216.9">10k</text>
<text x="249.3" y="216.9">TL3342F160QG</text>
<text x="300.4" y="216.9">10k</text>
<text x="340.8" y="216.9">TL3342F160QG</text>
<text x="31.9" y="227">#FLG01</text>
<text x="62.4" y="227">#FLG02</text>
<text x="92.9" y="227">#FLG03</text>
<text x="30.7" y="229.6">PWR_FLAG</text>
<text x="61.2" y="229.6">PWR_FLAG</text>
<text x="91.7" y="229.6">PWR_FLAG</text>
<text x="208.8" y="239.7">R15</text>
<text x="254.6" y="239.7">R16</text>
<text x="300.2" y="239.7">SW5</text>
<text x="209" y="242.3">10k</text>
<text x="254.7" y="242.3">10k</text>
<text x="295.1" y="242.3">TL3342F160QG</text>
</g>
<g font-size="1.3" fill="#a90000">
<text x="41.9" y="22.7">A4</text>
<text x="41.9" y="27.8">A5</text>
<text x="96.4" y="27.4" transform="rotate(-90 96.4 27.4)">5</text>
<text x="41.8" y="30.3">B5</text>
<text x="41.9" y="35.4">A7</text>
<text x="92" y="30.3">1</text>
<text x="92" y="32.9">3</text>
<text x="99.6" y="32.9">4</text>
<text x="99.6" y="30.3">6</text>
<text x="158.7" y="30.3">1</text>
<text x="158.7" y="32.9">3</text>
<text x="158.7" y="35.4">5</text>
<text x="167.5" y="30.3">2</text>
<text x="167.5" y="32.9">4</text>
<text x="167.5" y="35.4">6</text>
<text x="41.8" y="38">B7</text>
<text x="41.9" y="40.5">A6</text>
<text x="96.4" y="37.6" transform="rotate(-90 96.4 37.6)">2</text>
<text x="41.8" y="43">B6</text>
<text x="41.8" y="53.2">B8</text>
<text x="41.9" y="50.7">A8</text>
<text x="22.7" y="59.8" transform="rotate(-90 22.7 59.8)">SH</text>
<text x="30.3" y="59.7" transform="rotate(-90 30.3 59.7)">A1</text>
<text x="98.9" y="57.9" transform="rotate(-90 98.9 57.9)">2</text>
<text x="101.5" y="58.5" transform="rotate(-90 101.5 58.5)">14</text>
<text x="104" y="58.5" transform="rotate(-90 104 58.5)">24</text>
<text x="86.3" y="63.4">13</text>
<text x="114.8" y="63.4">8</text>
<text x="114.8" y="65.9">9</text>
<text x="86.3" y="68.4">17</text>
<text x="114.2" y="68.4">10</text>
<text x="114.2" y="71">11</text>
<text x="86.3" y="73.5">16</text>
<text x="114.2" y="73.5">28</text>
<text x="114.2" y="76.1">29</text>
<text x="86.3" y="78.6">42</text>
<text x="86.9" y="83.7">7</text>
<text x="114.2" y="81.1">12</text>
<text x="114.2" y="78.6">30</text>
<text x="86.9" y="88.8">4</text>
<text x="114.2" y="86.2">31</text>
<text x="114.2" y="88.8">32</text>
<text x="158.7" y="86.2">1</text>
<text x="165" y="86.2">3</text>
<text x="86.9" y="91.3">3</text>
<text x="114.2" y="93.8">18</text>
<text x="162.4" y="91.5" transform="rotate(-90 162.4 91.5)">2</text>
<text x="86.9" y="96.4">6</text>
<text x="114.2" y="96.4">19</text>
<text x="114.2" y="98.9">20</text>
<text x="114.2" y="101.5">21</text>
<text x="114.2" y="106.5">22</text>
<text x="114.2" y="104">25</text>
<text x="114.2" y="109.1">26</text>
<text x="114.2" y="111.6">27</text>
<text x="114.2" y="116.7">33</text>
<text x="114.8" y="119.2">1</text>
<text x="114.2" y="124.3">41</text>
<text x="114.2" y="131.9">38</text>
<text x="114.2" y="129.4">39</text>
<text x="114.2" y="126.9">40</text>
<text x="114.2" y="137">36</text>
<text x="114.2" y="134.5">37</text>
<text x="98.9" y="146.8" transform="rotate(-90 98.9 146.8)">5</text>
<text x="101.5" y="147.4" transform="rotate(-90 101.5 147.4)">15</text>
<text x="31.7" y="172.6">1</text>
<text x="31.7" y="175.1">2</text>
<text x="31.7" y="177.7">3</text>
<text x="31.7" y="180.2">4</text>
<text x="31.7" y="182.7">5</text>
</g>
</svg>
